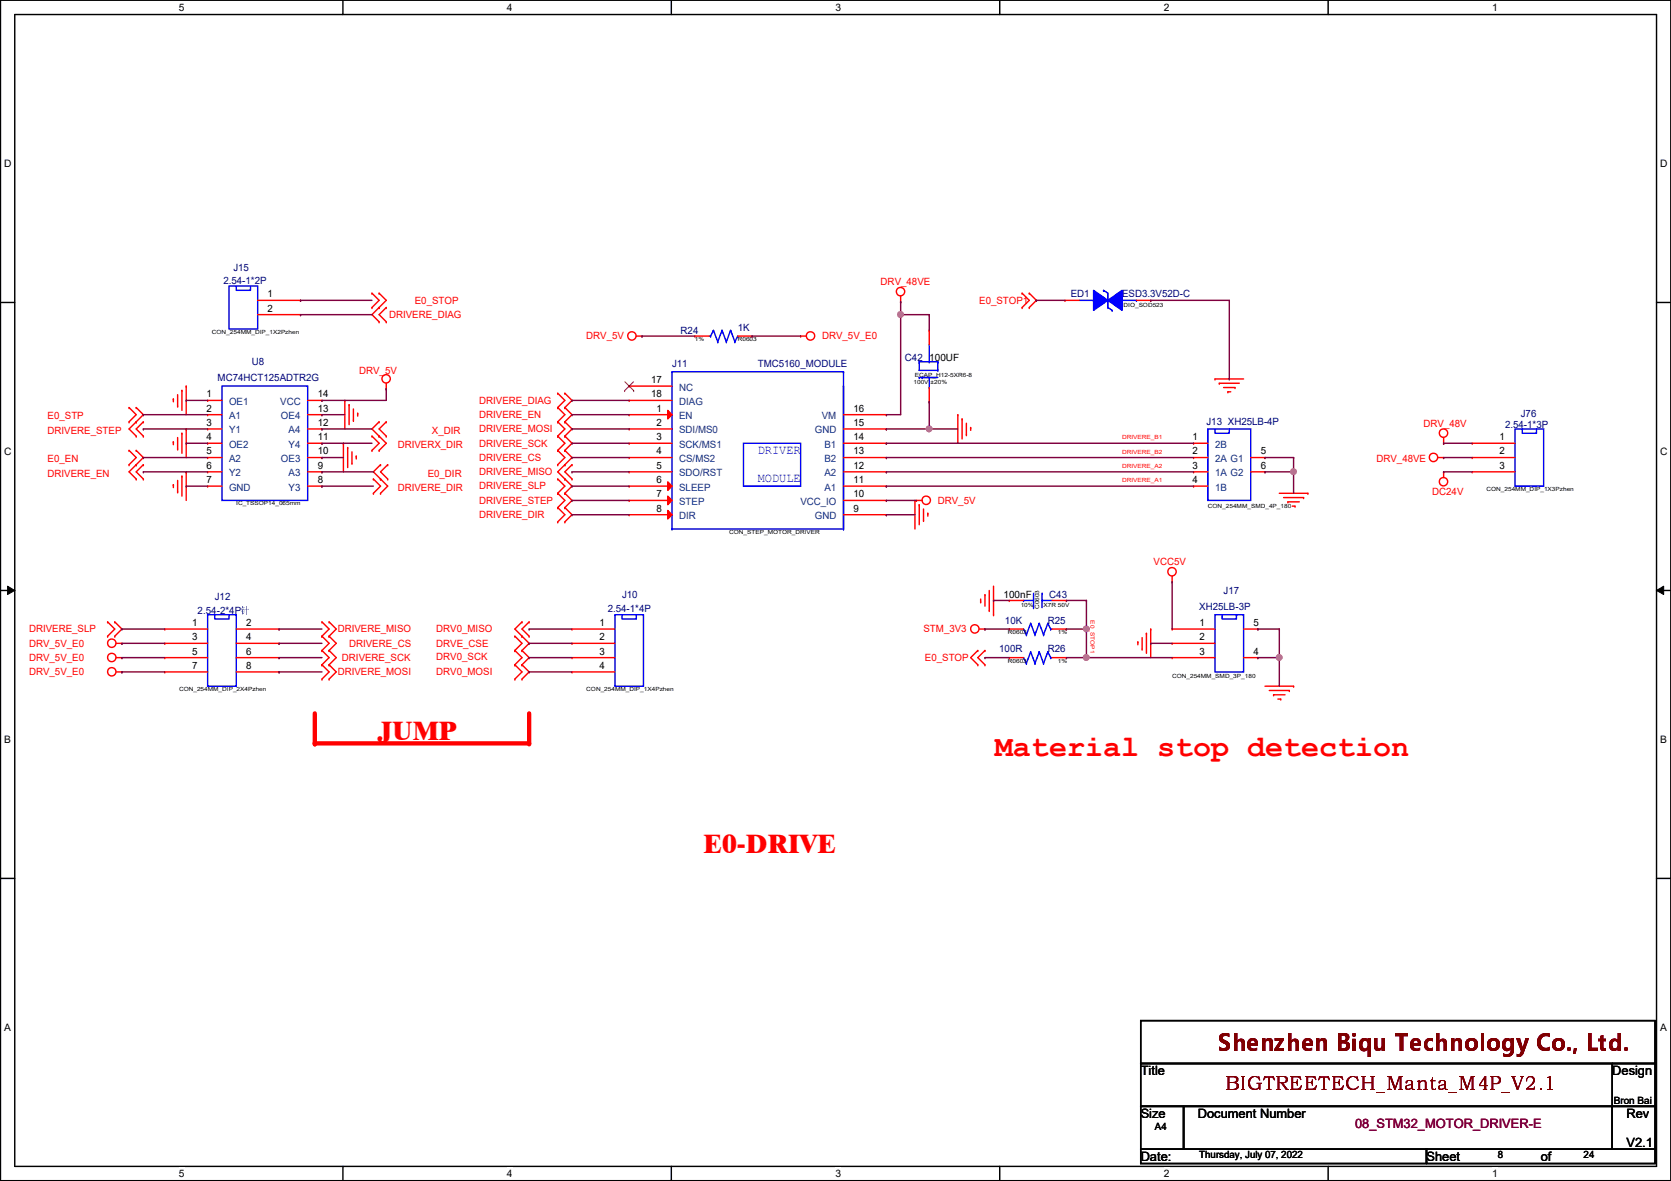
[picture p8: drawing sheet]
<svg xmlns="http://www.w3.org/2000/svg" width="297mm" height="210mm" viewBox="0 0 297 210" stroke-linecap="round" stroke-linejoin="round" font-family="sans-serif">
<path d="M.1 0h296.9v209.8h-296.9zM2.6 2.6h291.9v204.7h-291.9z" fill="none" stroke="#000" stroke-width=".25"/>
<g fill="#fff">
<path d="M31.8 .3h1v2h-1z"/>
<path d="M31.8 207.6h1v1.9h-1z"/>
</g>
<path d="M61 0v2.6M61 207.3v2.5" fill="none" stroke="#000" stroke-width=".25"/>
<g fill="#fff">
<path d="M90.1 .3h1v2h-1z"/>
<path d="M90.1 207.6h1v1.9h-1z"/>
</g>
<path d="M119.3 0v2.6M119.3 207.3v2.5" fill="none" stroke="#000" stroke-width=".25"/>
<g fill="#fff">
<path d="M148.5 .3h1v2h-1z"/>
<path d="M148.5 207.6h1v1.9h-1z"/>
</g>
<path d="M177.7 0v2.6M177.7 207.3v2.5" fill="none" stroke="#000" stroke-width=".25"/>
<g fill="#fff">
<path d="M206.9 .3h1v2h-1z"/>
<path d="M206.9 207.6h1v1.9h-1z"/>
</g>
<path d="M236.1 0v2.6M236.1 207.3v2.5" fill="none" stroke="#000" stroke-width=".25"/>
<g fill="#fff">
<path d="M265.3 .3h.9v2h-.9z"/>
<path d="M265.3 207.6h.9v1.9h-.9z"/>
<path d="M.7 28.2h1.3v1.9h-1.3z"/>
<path d="M295.1 28.2h1.3v1.9h-1.3z"/>
<path d="M.7 79.3h1.3v2h-1.3z"/>
<path d="M295.1 79.3h1.3v2h-1.3z"/>
</g>
<path d="M.1 53.8h2.5M294.5 53.8h2.5" fill="none" stroke="#000" stroke-width=".25"/>
<g fill="#fff">
<path d="M.7 130.5h1.2v2h-1.2z"/>
<path d="M295.1 130.5h1.2v2h-1.2z"/>
</g>
<path d="M.1 104.9h2.5M294.5 104.9h2.5" fill="none" stroke="#000" stroke-width=".25"/>
<path d="M1.4 104.2l1.2 .7-1.2 .8zM294.5 104.9l1.2-.7v1.5z" fill="#000"/>
<path d="M1.4 104.2l1.2 .7-1.2 .8zM294.5 104.9l1.2-.7v1.5z" fill="none" stroke="#000" stroke-width=".18"/>
<g fill="#fff">
<path d="M.7 181.7h1.2v2h-1.2z"/>
<path d="M295.1 181.7h1.2v2h-1.2z"/>
</g>
<path d="M.1 156.1h2.5M294.5 156.1h2.5" fill="none" stroke="#000" stroke-width=".25"/>
<path d="M56 126.8v5.3" fill="none" stroke="#f00" stroke-width=".76"/>
<circle cx="56" cy="132.1" r=".38" fill="#f00"/>
<path d="M56 132.1h38.1" fill="none" stroke="#f00" stroke-width=".76"/>
<circle cx="56" cy="132.1" r=".38" fill="#f00"/>
<path d="M94.1 126.8v5.3" fill="none" stroke="#f00" stroke-width=".76"/>
<circle cx="94.1" cy="132.1" r=".38" fill="#f00"/>
<g fill="none" stroke="#f00" stroke-width=".25">
<path d="M66.1 54.7h.1M66.1 52.1h.1M66.1 52.1l1.3 1.3-1.3 1.3M67.4 54.7h.1M67.4 52.1h.1M67.4 57.2h.1M67.4 52.1l1.3 1.3-2.6 2.5 1.3 1.3M68.7 57.2h.1M68.7 54.7h.1M68.7 54.7l-1.3 1.2 1.3 1.3M113.1 59.7h1M114.1 59.7h.1"/>
<path d="M142.3 59.7h.1M142.3 59.7h1M160.1 53.6h.1M160.1 52.6v1M181.7 54.7h.1M181.7 52.1h.1M181.7 52.1l1.3 1.3-1.3 1.3M183 52.1h.1M183 54.7h.1M183 52.1l1.2 1.3-1.2 1.3M22.9 75h.1M22.9 72.4h.1"/>
<path d="M22.9 72.4l1.3 1.3-1.3 1.3M24.2 72.4h.1M24.2 75h.1M24.2 77.5h.1M24.2 72.4l1.3 1.3-2.6 2.5 1.3 1.3M25.5 75h.1M25.5 77.5h.1M25.5 75l-1.3 1.2 1.3 1.3M30.8 70.9h.1M30.8 78.5h.1M30.8 70.9v.5M30.8 78.5v.5"/>
<path d="M31.6 72.2h.1M31.6 79.8h.1M31.6 70.1v2.1M31.6 77.8v2M32.3 69.4h.1M32.3 77h.1M32.3 69.4v3.5M32.3 77v3.6M33.1 68.6h.1M33.1 76.2h.1M33.1 68.6v5.1M33.1 76.2v5.1"/>
<path d="M61 78.8h.1M61 78.8v5.1M61.3 71.2h.1M61.3 71.2v5M61.8 79.5h.1M61.8 79.5v3.6M62.1 71.9h.1M62.1 71.9v3.6M62.8 74.7h.1M62.8 72.7v2M63.6 73.4h.1M63.6 73.4v.6"/>
<path d="M66.1 77.5h.1M66.1 77.5l1.3 1.3-1.3 1.3M67.4 75h.1M67.4 77.5h.1M67.4 75l-1.3 1.2 2.6 2.6-1.3 1.3M68.7 69.1h.1M68.7 77.5h.1M68.7 75h.1M68.7 68.1v1M68.7 75l-1.3 1.2 1.3 1.3M99.1 72.4h.1M99.1 69.9h.1"/>
<path d="M99.1 75h.1M99.1 77.5h.1M99.1 69.9l1.3 1.3-1.3 1.2M99.1 72.4l1.3 1.3-1.3 1.3M99.1 75l1.3 1.2-1.3 1.3M99.1 77.5l1.3 1.3-1.3 1.3M100.4 69.9h.1M100.4 72.4h.1M100.4 75h.1M100.4 77.5h.1M100.4 69.9l1.3 1.3-1.3 1.2M100.4 75l1.3 1.2-1.3 1.3"/>
<path d="M100.4 72.4l1.3 1.3-1.3 1.3M100.4 77.5l1.3 1.3-1.3 1.3M149.9 78.8h7.7M157.6 78.8h.1M170.3 73.7h.1M170.3 73.7v5.1M171 74.5h.1M171 74.5v3.5M171.8 77.3h.1M171.8 75.2v2.1M172.5 76h.1M172.5 76v.5"/>
<path d="M216 67.4h.1M216 67.4h5.1M216.7 68.1h.1M216.7 68.1h3.6M217.5 68.9h2M218.3 69.6h.1M218.3 69.6h.5M219.5 68.9h.1M256.6 78.8h.1M256.6 77.8v1M22.9 82.6h.1M22.9 80.1h.1"/>
<path d="M22.9 80.1l1.3 1.2-1.3 1.3M24.2 80.1h.1M24.2 82.6h.1M24.2 85.1h.1M24.2 80.1l1.3 1.2-2.6 2.6 1.3 1.2M25.5 82.6h.1M25.5 85.1h.1M25.5 82.6l-1.3 1.3 1.3 1.2M30.8 86.1h.1M30.8 86.1v.6M31.6 87.4h.1M31.6 85.4v2"/>
<path d="M32.3 84.6h.1M32.3 84.6v3.6M33.1 83.9h.1M33.1 83.9v5M62.6 82.3h.1M62.6 80.3v2M63.3 81.1h.1M63.3 81.1v.5M66.1 80.1h.1M66.4 85.1h.1M66.4 87.7h.1M66.4 85.1l1.2 1.3-1.2 1.3"/>
<path d="M67.4 80.1h.1M67.6 82.6h.1M67.6 85.1h.1M67.6 87.7h.1M67.6 82.6l-1.2 1.3 2.5 2.5-1.3 1.3M68.9 85.1h.1M68.9 82.6h.1M68.9 82.6l-1.3 1.3 1.3 1.2M99.1 90.2h.1M99.1 87.7h.1M99.1 92.8h.1M99.1 80.1h.1"/>
<path d="M99.1 82.6h.1M99.1 85.1h.1M99.1 87.7l1.3 1.2-1.3 1.3M99.1 90.2l1.3 1.3-1.3 1.3M99.1 80.1l1.3 1.2-1.3 1.3M99.1 85.1l1.3 1.3-1.3 1.3M100.4 87.7h.1M100.4 90.2h.1M100.4 92.8h.1M100.4 80.1h.1M100.4 82.6h.1M100.4 85.1h.1"/>
<path d="M100.4 87.7l1.3 1.2-1.3 1.3M100.4 90.2l1.3 1.3-1.3 1.3M100.4 80.1l1.3 1.2-2.6 2.6 2.6 2.5-1.3 1.3M101.7 82.6h.1M101.7 85.1h.1M101.7 82.6l-1.3 1.3 1.3 1.2M149.9 81.3h7.7M149.9 83.9h7.7M149.9 86.4h7.7M157.6 81.3h.1M157.6 83.9h.1M157.6 86.4h.1"/>
<path d="M162.6 88.9h.1M162.6 88.9v5.1M162.9 88.9h.1M162.9 88.9h1M163.4 89.7h.1M163.4 89.7v3.6M164.2 92.5h.1M164.2 90.5v2M164.9 91.2h.1M164.9 91.2v.5M227.4 87.7h5.1M228.2 88.4h3.5"/>
<path d="M228.9 89.2h.1M228.9 89.2h2.1M229.7 90h.5M230.2 90h.1M231.7 88.4h.1M232.5 87.7h.1M255.6 81.3h1M256.6 83.9h.1M256.6 81.3h.1M256.6 83.9v1M19.1 113.1h.1M19.1 110.5h.1"/>
<path d="M19.1 110.5l1.3 1.3-1.3 1.3M20.4 110.5h.1M20.4 113.1h.1M20.4 110.5l1.3 1.3-1.3 1.3M20.7 114.3h1M20.7 116.9h1M20.7 119.4h1M21.7 114.3h.1M21.7 116.9h.1M21.7 119.4h.1M29.3 111.8h.1M29.3 114.3h.1"/>
<path d="M29.3 116.9h.1M29.3 119.4h.1M29.3 114.3h7.6M29.3 116.9h7.6M29.3 119.4h7.6M29.3 111.8h7.6M42 114.3h7.6M42 116.9h7.6M42 119.4h7.6M42 111.8h7.6M49.6 111.8h.1M49.6 114.3h.1"/>
<path d="M49.6 116.9h.1M49.6 119.4h.1M57.2 110.5h.1M57.2 113.1h.1M57.2 115.6h.1M57.2 118.2h.1M57.2 110.5l1.3 1.3-1.3 1.3M57.2 113.1l1.3 1.2-1.3 1.3M57.2 115.6l1.3 1.3-1.3 1.3M57.2 118.2l1.3 1.2-1.3 1.3M58.5 110.5h.1M58.5 113.1h.1"/>
<path d="M58.5 115.6h.1M58.5 118.2h.1M58.5 110.5l1.3 1.3-1.3 1.3M58.5 113.1l1.3 1.2-1.3 1.3M58.5 115.6l1.3 1.3-1.3 1.3M58.5 118.2l1.3 1.2-1.3 1.3M91.5 118.2h.1M91.5 115.6h.1M91.5 113.1h.1M91.5 115.6l1.3 1.3-1.3 1.3M91.5 113.1l1.3 1.2-1.3 1.3M91.5 118.2l1.3 1.2-1.3 1.3"/>
<path d="M92.8 115.6h.1M92.8 118.2h.1M92.8 113.1h.1M92.8 110.5h.1M92.8 115.6l1.3 1.3-1.3 1.3M92.8 110.5l-1.3 1.3 2.6 2.5-1.3 1.3M92.8 118.2l1.3 1.2-1.3 1.3M94.1 110.5h.1M94.1 113.1h.1M94.1 110.5l-1.3 1.3 1.3 1.3M173.8 115.6h.1M173.8 118.2h.1"/>
<path d="M173.8 115.6l-1.3 1.3 1.3 1.3M174.1 111.8h1M174.3 107h.1M174.3 106.5v.5M175.1 111.8h.1M175.1 105.7h.1M175.1 115.6h.1M175.1 118.2h.1M175.1 105.7v2M175.1 115.6l-1.3 1.3 1.3 1.3M175.8 108.5h.1M175.8 104.9v3.6"/>
<path d="M176.6 109.3h.1M176.6 104.2v5.1M179.4 116.9h.1M179.4 116.9h2.5M187 116.9h2.6M189.6 116.9h.1M202.3 114.1h.1M202.3 114.1v.5M203 115.4h.1M203 113.3v2.1M203.8 112.6h.1M203.8 112.6v3.5"/>
<path d="M204.6 111.8h.1M204.6 111.8v5.1M208.4 103.4h.1M208.4 102.4v1M57.2 120.7h.1M58.5 120.7h.1M91.5 120.7h.1M92.8 120.7h.1M224.9 122h5.1M225.6 122.7h3.6M226.4 123.5h.1M226.4 123.5h2"/>
<path d="M227.2 124.2h.5M227.7 124.2h.1M229.2 122.7h.1M230 122h.1"/>
<circle cx="112.3" cy="59.7" r=".75"/>
<circle cx="144.1" cy="59.7" r=".75"/>
<circle cx="160.1" cy="51.8" r=".75"/>
<circle cx="68.6" cy="67.3" r=".75"/>
<circle cx="256.6" cy="77" r=".75"/>
<circle cx="164.6" cy="88.9" r=".75"/>
<circle cx="254.8" cy="81.3" r=".75"/>
<circle cx="256.6" cy="85.6" r=".75"/>
<circle cx="19.9" cy="114.3" r=".75"/>
<circle cx="19.9" cy="116.9" r=".75"/>
<circle cx="19.9" cy="119.4" r=".75"/>
<circle cx="173.3" cy="111.8" r=".75"/>
<circle cx="208.3" cy="101.6" r=".75"/>
</g>
<path d="M202.8 181.4h91.4v7.6h-91.4zM202.8 189h91.4v7.6h-91.4zM202.8 196.6h7.6v7.7h-7.6zM210.4 196.6h76.2v7.7h-76.2zM286.6 196.6h7.6v7.7h-7.6zM286.6 189h.1M286.6 189v7.6M202.8 204.3h50.8v2.5h-50.8zM253.6 204.3h40.6v2.5h-40.6z" fill="none" stroke="#000" stroke-width=".25"/>
<g fill="none" stroke="#00f" stroke-width=".25">
<path d="M119.5 66.1h.1M119.5 66.1h30.4M119.5 66.1v27.9M132.2 78.8h10.1v7.6h-10.1zM149.9 66.1h.1M149.9 68.6h.1M149.9 66.1v27.9M119.5 94h.1M119.5 94h30.4M149.9 94h.1M36.9 109.3h5.1v12.7h-5.1zM38.2 109.3v.7h2.5v-.7"/>
<path d="M181.9 116.9h.1M181.9 116.9l.6 1M182.5 117.9h.1M183.2 115.9h.1M183.2 115.9l.8 2M183.2 115.9l-.7 2M184 117.9h.1M184.7 115.9h.1M184.7 115.9l.8 2M184.7 115.9l-.7 2M185.5 117.9h.1M186.3 115.9h.1"/>
<path d="M186.3 115.9l.5 1M186.3 115.9l-.8 2M186.8 116.9h.1M186.8 116.9h.2"/>
</g>
<path d="M118.7 85.6l.8 .8-.8 .8z" fill="#f00"/>
<path d="M111.8 86.4h.1M111.8 81.3h.1M111.8 86.4h7.7M111.8 81.3h7.7M118.7 85.6l.8 .8-.8 .8z" fill="none" stroke="#f00" stroke-width=".25"/>
<path d="M118.7 90.7l.8 .8-.8 .7z" fill="#f00"/>
<path d="M111.8 91.5h.1M111.8 91.5h7.7M118.7 90.7l.8 .8-.8 .7z" fill="none" stroke="#f00" stroke-width=".25"/>
<path d="M118.7 72.9l.8 .8-.8 .8z" fill="#f00"/>
<g fill="none" stroke="#f00" stroke-width=".25">
<path d="M111.8 73.7h.1M111.8 71.2h.1M111.8 68.6h.1M111.8 78.8h.1M111.8 76.2h.1M111.8 73.7h7.7M111.8 71.2h7.7M111.8 68.6h7.7M111.8 76.2h7.7M111.8 78.8h7.7M118.7 72.9l.8 .8-.8 .8zM149.9 76.2h7.7"/>
<path d="M157.6 76.2h.1M111.8 83.9h.1M111.8 83.9h7.7M149.9 91.5h7.7M157.6 91.5h.1"/>
</g>
<path d="M111 69.4h.1M111.1 67.9l1.5 1.5M112.6 67.9l-1.6 1.5M112.6 69.4h.1" fill="none" stroke="#7f3f00" stroke-width=".18"/>
<path d="M118.7 88.2l.8 .7-.8 .8z" fill="#f00"/>
<g fill="none" stroke="#f00" stroke-width=".25">
<path d="M149.9 73.7h7.7M157.6 73.7h.1M212.2 78.8h.1M212.2 78.8h2.5M261.7 78.8h.1M261.7 78.8h7.6M111.8 88.9h.1M111.8 88.9h7.7M118.7 88.2l.8 .7-.8 .8zM149.9 88.9h7.7M157.6 88.9h.1M212.2 81.3h.1"/>
<path d="M212.2 83.9h.1M212.2 86.4h.1M212.2 81.3h2.5M212.2 83.9h2.5M212.2 86.4h2.5M222.3 81.3h2.6M222.3 83.9h2.6M224.9 81.3h.1M224.9 83.9h.1M261.7 81.3h.1M261.7 83.9h.1M261.7 81.3h7.6"/>
<path d="M261.7 83.9h7.6M179.4 106.7h.1M179.4 111.8h.1M179.4 106.7h2.5M179.4 111.8h2.5M187 106.7h2.6M187 111.8h2.6M189.6 106.7h.1M189.6 111.8h.1M208.4 111.8h.1M208.4 114.3h.1M208.4 116.9h.1"/>
<path d="M208.4 111.8h7.6M208.4 114.3h7.6M208.4 116.9h7.6M221.1 111.8h2.5M221.1 116.9h2.5M223.6 116.9h.1M223.6 111.8h.1"/>
</g>
<g fill="none" stroke="#00f" stroke-width=".25">
<path d="M191.9 53.4h2.5M194.4 53.4h.1M196.9 54.7h.1M196.9 52.1v2.6M199.5 53.4h2.5M202 53.4h.1M214.7 76.2h7.6v12.7h-7.6zM216 76.2v.8h2.5v-.8M269.3 76.2h5.1v10.2h-5.1zM270.6 76.2v.8h2.5v-.8M181.9 106.7h.1M181.9 111.8h.1"/>
<path d="M181.9 106.7h1.8M181.9 111.8l.6 1M182.5 112.8h.1M183.2 110.8h.1M183.2 110.8l.8 2M183.2 110.8l-.7 2M183.7 108h.1M183.7 105.5v2.5M184 112.8h.1M184.7 110.8h.1M184.7 110.8l.8 2M184.7 110.8l-.7 2"/>
<path d="M185.2 106.7h.1M185.2 105.5h.1M185.2 106.7h1.8M185.2 105.5v2.5M185.5 112.8h.1M186.3 110.8h.1M186.3 110.8l.5 1M186.3 110.8l-.8 2M186.8 111.8h.1M186.8 111.8h.2M216 109.3h5.1v10.1h-5.1zM217.3 109.3v.7h2.5v-.7"/>
</g>
<path d="M194.4 51.6l2.5 1.8-2.5 1.8z" fill-rule="evenodd" fill="#00f"/>
<path d="M194.4 51.6l2.5 1.8-2.5 1.8zM196.2 51.6h.1M196.2 51.6l.7 .5M196.9 54.7l.8 .5M197.7 55.2h.1" fill="none" stroke="#00f" stroke-width=".25"/>
<path d="M196.9 53.4l2.6-1.8v3.6z" fill-rule="evenodd" fill="#00f"/>
<g fill="none" stroke="#00f" stroke-width=".25">
<path d="M40.7 50.8h5.1v7.7h-5.1zM42 50.8v.8h2.5v-.8M126.1 59.7h.2M126.3 59.7h.1M126.8 58.7h.1M126.8 58.7l-.5 1M126.8 58.7l.8 2M128.4 58.7h.1M128.4 58.7l-.8 2M128.4 58.7l.7 2M129.9 58.7h.1M129.9 58.7l-.8 2"/>
<path d="M129.9 58.7l.7 2M131.1 59.7h.1M131.1 59.7l-.5 1M196.9 53.4l2.6-1.8v3.6zM39.5 68.6h15.2v20.3h-15.2zM127.6 60.7h.1M129.1 60.7h.1M130.6 60.7h.1M163.4 67.1h.1M163.4 64.3h.1M163.4 67.1h3.3M163.4 64.3v1.5h3.3"/>
<path d="M163.4 64.3h3.3M163.9 67.1h.1M165.2 68.9h.1M165.2 64.3h.1M165.2 61.3v3M165.2 67.1v1.8M166.7 65.8h.1M166.7 64.3h.1M166.7 64.3v1.5M109.3 109.3h5.1v12.7h-5.1zM110.6 109.3v.7h2.5v-.7"/>
</g>
<g fill="none" stroke="#f00" stroke-width=".25">
<path d="M45.8 53.4h7.6M45.8 55.9h7.6M53.4 53.4h.1M53.4 55.9h.1M123.5 59.7h.1M123.5 59.7h2.6M131.1 59.7h2.6M133.7 59.7h.1M165.2 58.7h.1M165.2 58.7v2.6M189.3 53.4h.1M189.3 53.4h2.6"/>
<path d="M202 53.4h2.6M204.6 53.4h.1M36.9 73.7h.1M36.9 76.2h.1M36.9 71.2h.1M36.9 78.8h.1M36.9 73.7h2.6M36.9 76.2h2.6M36.9 71.2h2.6M36.9 78.8h2.6M54.7 73.7h2.5M54.7 76.2h2.5"/>
<path d="M54.7 71.2h2.5M54.7 78.8h2.5M57.2 78.8h.1M57.2 76.2h.1M57.2 73.7h.1M57.2 71.2h.1M165.2 71.4h.1M165.2 68.9v2.5M36.9 81.3h.1M36.9 83.9h.1M36.9 86.4h.1M36.9 81.3h2.6"/>
<path d="M36.9 83.9h2.6M36.9 86.4h2.6M54.7 81.3h2.5M54.7 83.9h2.5M54.7 86.4h2.5M57.2 86.4h.1M57.2 81.3h.1M57.2 83.9h.1M101.7 111.8h.1M101.7 114.3h.1M101.7 116.9h.1M101.7 119.4h.1"/>
<path d="M101.7 111.8h7.6M101.7 114.3h7.6M101.7 116.9h7.6M101.7 119.4h7.6"/>
</g>
<g fill="none" stroke="#7f003f" stroke-width=".25">
<path d="M184.2 53.4h.1M184.2 53.4h5.1M204.6 53.4h.1M204.6 53.4h13.9v14M218.5 67.4h.1M256.6 78.8h.1M256.6 78.8h5.1M224.9 81.3h.1M224.9 83.9h.1M224.9 81.3h5.1M230 81.3h.1M230 81.3v2.6h-5.1"/>
<path d="M256.6 83.9h.1M256.6 81.3h.1M256.6 83.9h5.1M256.6 81.3h5.1"/>
</g>
<circle cx="229.9" cy="83.8" r=".49" fill="#f0f"/>
<circle cx="229.9" cy="83.8" r=".49" fill="none" stroke="#f0f" stroke-width=".25"/>
<g fill="none" stroke="#7f003f" stroke-width=".25">
<path d="M157.6 78.8h.1M157.6 78.8h54.6M157.6 81.3h.1M157.6 83.9h.1M157.6 86.4h.1M157.6 81.3h54.6M157.6 83.9h54.6M157.6 86.4h54.6M230 83.9h.1M230 83.9v3.8M21.7 111.8h.1M21.7 114.3h.1"/>
<path d="M21.7 116.9h.1M21.7 119.4h.1M21.7 111.8h7.6M21.7 114.3h7.6M21.7 116.9h7.6M21.7 119.4h7.6M49.6 111.8h.1M49.6 114.3h.1M49.6 116.9h.1M49.6 119.4h.1M49.6 111.8h7.6M49.6 114.3h7.6"/>
<path d="M49.6 116.9h7.6M49.6 119.4h7.6M94.1 116.9h.1M94.1 114.3h.1M94.1 111.8h.1M94.1 119.4h.1M94.1 111.8h7.6M94.1 114.3h7.6M94.1 116.9h7.6M94.1 119.4h7.6M189.6 111.8h.1M189.6 111.8h3.5"/>
<path d="M193.1 116.9h.1M193.1 111.8h.1M193.1 116.9h15.3M193.1 111.8v5.1"/>
</g>
<circle cx="193.1" cy="116.9" r=".49" fill="#f0f"/>
<circle cx="193.1" cy="116.9" r=".49" fill="none" stroke="#f0f" stroke-width=".25"/>
<path d="M189.6 116.9h.1M189.6 106.7h.1M189.6 116.9h3.5M189.6 106.7h3.5M193.1 106.7h.1M193.1 106.7v5.1" fill="none" stroke="#7f003f" stroke-width=".25"/>
<circle cx="193.1" cy="111.8" r=".49" fill="#f0f"/>
<circle cx="193.1" cy="111.8" r=".49" fill="none" stroke="#f0f" stroke-width=".25"/>
<path d="M160.1 53.6h.1M160.1 53.6v2.3M101.7 71.2h.1M101.7 71.2h10.1M175.1 111.8h.1M175.1 116.9h.1M175.1 111.8h4.3M175.1 116.9h4.3M176.6 106.7h.1M176.6 106.7h2.8" fill="none" stroke="#7f003f" stroke-width=".25"/>
<circle cx="160.1" cy="55.9" r=".49" fill="#f0f"/>
<circle cx="160.1" cy="55.9" r=".49" fill="none" stroke="#f0f" stroke-width=".25"/>
<g fill="none" stroke="#7f003f" stroke-width=".25">
<path d="M160.1 55.9h.1M160.1 55.9h5.1M160.1 55.9v17.8h-2.5M101.7 73.7h.1M101.7 76.2h.1M101.7 73.7h10.1M101.7 76.2h10.1M157.6 73.7h.1M157.6 76.2h.1M157.6 76.2h12.7M165.2 71.4h.1M165.2 76.2h.1"/>
<path d="M165.2 71.4v4.8"/>
</g>
<circle cx="165.2" cy="76.2" r=".49" fill="#f0f"/>
<circle cx="165.2" cy="76.2" r=".49" fill="none" stroke="#f0f" stroke-width=".25"/>
<g fill="none" stroke="#7f003f" stroke-width=".25">
<path d="M53.4 53.4h.1M53.4 55.9h.1M53.4 53.4h12.7M53.4 55.9h12.7M114.1 59.7h.1M114.1 59.7h9.4M133.7 59.7h.1M133.7 59.7h8.6M165.2 55.9h.1M165.2 55.9v2.8M101.7 78.8h.1M101.7 78.8h10.1"/>
<path d="M101.7 81.3h.1M101.7 83.9h.1M101.7 86.4h.1M101.7 88.9h.1M101.7 91.5h.1M101.7 81.3h10.1M101.7 83.9h10.1M101.7 86.4h10.1M101.7 88.9h10.1M101.7 91.5h10.1M157.6 88.9h.1M157.6 91.5h.1"/>
<path d="M157.6 88.9h5.3M157.6 91.5h5M204.6 114.3h.1M204.6 114.3h3.8M208.4 103.4h.1M208.4 103.4v8.4M223.6 111.8h.1M223.6 116.9h.1M223.6 111.8h3.8M227.4 111.8h.1M227.4 111.8v5.1h-3.8"/>
</g>
<circle cx="227.4" cy="116.9" r=".49" fill="#f0f"/>
<circle cx="227.4" cy="116.9" r=".49" fill="none" stroke="#f0f" stroke-width=".25"/>
<g fill="none" stroke="#7f003f" stroke-width=".25">
<path d="M25.5 73.7h.1M25.5 76.2h.1M25.5 73.7h11.4M25.5 76.2h11.4M33.1 71.2h.1M33.1 78.8h.1M33.1 71.2h3.8M33.1 78.8h3.8M57.2 71.2h.1M57.2 78.8h.1M57.2 73.7h.1M57.2 76.2h.1"/>
<path d="M57.2 78.8h8.9M57.2 73.7h4.1M57.2 76.2h8.9M68.7 69.1h.1M68.7 69.1v2.1h-11.5M25.5 81.3h.1M25.5 83.9h.1M25.5 81.3h11.4M25.5 83.9h11.4M33.1 86.4h.1M33.1 86.4h3.8M57.2 81.3h.1"/>
<path d="M57.2 83.9h.1M57.2 86.4h.1M57.2 81.3h3.8M57.2 83.9h9.2M57.2 86.4h9.2M227.4 116.9h.1M227.4 116.9v5.1"/>
</g>
<circle cx="229.9" cy="83.8" r=".49" fill="#f0f"/>
<circle cx="229.9" cy="83.8" r=".49" fill="none" stroke="#f0f" stroke-width=".25"/>
<circle cx="193.1" cy="116.9" r=".49" fill="#f0f"/>
<circle cx="193.1" cy="116.9" r=".49" fill="none" stroke="#f0f" stroke-width=".25"/>
<circle cx="193.1" cy="111.8" r=".49" fill="#f0f"/>
<circle cx="193.1" cy="111.8" r=".49" fill="none" stroke="#f0f" stroke-width=".25"/>
<circle cx="160.1" cy="55.9" r=".49" fill="#f0f"/>
<circle cx="160.1" cy="55.9" r=".49" fill="none" stroke="#f0f" stroke-width=".25"/>
<circle cx="165.2" cy="76.2" r=".49" fill="#f0f"/>
<circle cx="165.2" cy="76.2" r=".49" fill="none" stroke="#f0f" stroke-width=".25"/>
<circle cx="227.4" cy="116.9" r=".49" fill="#f0f"/>
<circle cx="227.4" cy="116.9" r=".49" fill="none" stroke="#f0f" stroke-width=".25"/>
<text font-size="5.3" fill="#f00" x="176.9" y="134.3">Material stop detection</text>
<g font-size="4.8" fill="#f00">
<text x="67.1" y="131.5">JUMP</text>
<text x="125" y="151.6">E0-DRIVE</text>
</g>
<text font-size="4.1" fill="#7f0000" x="216.5" y="186.7">Shenzhen Biqu Technology Co., Ltd.</text>
<text font-size="3.5" fill="#7f0000" x="217.8" y="193.8">BIGTREETECH_Manta_M4P_V2.1</text>
<g font-size="2.3" fill="#00f">
<text x="134.7" y="80.6">DRIVER</text>
<text x="134.7" y="85.7">MODULE</text>
</g>
<g font-size="2.3">
<text x="202.8" y="191.1">Title</text>
<text x="286.6" y="191.1">Design</text>
<text x="202.8" y="198.7">Size</text>
<text x="212.9" y="198.7">Document Number</text>
<text x="289.1" y="203.8">V2.1</text>
<text x="289.1" y="198.7">Rev</text>
<text x="202.8" y="206.3">Date:</text>
<text x="253.6" y="206.3">Sheet</text>
<text x="273.9" y="206.3">of</text>
</g>
<text font-size="2.3" fill="#7f003f" x="240.9" y="200.5">08_STM32_MOTOR_DRIVER-E</text>
<g font-size="1.8">
<text x="31.8" y="1.9">5</text>
<text x="90.1" y="1.9">4</text>
<text x="148.5" y="1.9">3</text>
<text x="206.9" y="1.9">2</text>
<text x="265.3" y="1.9">1</text>
<text x=".7" y="29.8">D</text>
<text x="295.1" y="29.8">D</text>
<text x="47.6" y="52.8">1</text>
<text x="47.6" y="55.4">2</text>
<text x="165.2" y="64.1">100UF</text>
<text x="36.7" y="70.6">1</text>
<text x="56.5" y="70.6">14</text>
<text x="115.7" y="70.6">18</text>
<text x="115.7" y="68.1">17</text>
<text x="36.7" y="73.2">2</text>
<text x="36.7" y="75.7">3</text>
<text x="56.5" y="75.7">12</text>
<text x="56.5" y="73.2">13</text>
<text x="116.7" y="73.2">1</text>
<text x="116.7" y="75.7">2</text>
<text x="151.7" y="75.7">15</text>
<text x="151.7" y="73.2">16</text>
<text x=".7" y="80.9">C</text>
<text x="36.7" y="80.8">5</text>
<text x="36.7" y="78.2">4</text>
<text x="36.7" y="83.3">6</text>
<text x="56.5" y="80.8">10</text>
<text x="56.5" y="83.3">9</text>
<text x="56.5" y="78.2">11</text>
<text x="116.7" y="80.8">4</text>
<text x="116.7" y="78.2">3</text>
<text x="116.7" y="83.3">5</text>
<text x="151.7" y="80.8">13</text>
<text x="151.7" y="78.2">14</text>
<text x="151.7" y="83.3">12</text>
<text x="212" y="78.2">1</text>
<text x="212" y="80.8">2</text>
<text x="212" y="83.3">3</text>
<text x="224.1" y="80.8">5</text>
<text x="224.1" y="83.3">6</text>
<text x="266.6" y="78.2">1</text>
<text x="266.6" y="80.8">2</text>
<text x="266.6" y="83.3">3</text>
<text x="295.1" y="80.9">C</text>
<text x="36.7" y="85.9">7</text>
<text x="56.5" y="85.9">8</text>
<text x="116.7" y="85.9">6</text>
<text x="116.7" y="88.4">7</text>
<text x="151.7" y="85.9">11</text>
<text x="151.7" y="88.4">10</text>
<text x="212" y="85.9">4</text>
<text x="116.7" y="90.9">8</text>
<text x="151.7" y="90.9">9</text>
<text x="178.4" y="106.3">100nF</text>
<text x="34.2" y="111.3">1</text>
<text x="34.2" y="113.8">3</text>
<text x="43.8" y="111.3">2</text>
<text x="43.8" y="113.8">4</text>
<text x="106.5" y="111.3">1</text>
<text x="106.5" y="113.8">2</text>
<text x="213.2" y="111.3">1</text>
<text x="213.2" y="113.8">2</text>
<text x="222.8" y="111.3">5</text>
<text x="34.2" y="116.3">5</text>
<text x="34.2" y="118.9">7</text>
<text x="43.8" y="116.3">6</text>
<text x="43.8" y="118.9">8</text>
<text x="106.5" y="116.3">3</text>
<text x="106.5" y="118.9">4</text>
<text x="213.2" y="116.3">3</text>
<text x="222.8" y="116.3">4</text>
<text x=".7" y="132.1">B</text>
<text x="295.1" y="132.1">B</text>
<text x=".7" y="183.3">A</text>
<text x="295.1" y="183.3">A</text>
<text x="286.8" y="196.2">Bron Bai</text>
<text x="205.3" y="200.8">A4</text>
<text x="31.8" y="209.2">5</text>
<text x="90.1" y="209.2">4</text>
<text x="148.5" y="209.2">3</text>
<text x="206.9" y="209.2">2</text>
<text x="213.2" y="205.9">Thursday, July 07, 2022</text>
<text x="265.3" y="209.2">1</text>
<text x="266.3" y="205.9">8</text>
<text x="281.5" y="205.9">24</text>
</g>
<g font-size="1.8" fill="#00007f">
<text x="39.7" y="50.4">2.54-1*2P</text>
<text x="41.5" y="48.1">J15</text>
<text x="190.3" y="52.7">ED1</text>
<text x="199.5" y="52.7">ESD3.3V52D-C</text>
<text x="121" y="59.3">R24</text>
<text x="131.1" y="58.8">1K</text>
<text x="44.8" y="64.9">U8</text>
<text x="119.5" y="65.2">J11</text>
<text x="134.7" y="65.2">TMC5160_MODULE</text>
<text x="160.9" y="64.1">C42</text>
<text x="38.7" y="67.7">MC74HCT125ADTR2G</text>
<text x="214.5" y="75.6">J13 XH25LB-4P</text>
<text x="267.5" y="76.1">2.54-1*3P</text>
<text x="270.3" y="74">J76</text>
<text x="38.2" y="106.6">J12</text>
<text x="110.6" y="106.3">J10</text>
<text x="186.5" y="106.3">C43</text>
<text x="217.5" y="105.5">J17</text>
<text x="35.1" y="109.1">2.54-2*4P针</text>
<text x="108" y="108.8">2.54-1*4P</text>
<text x="178.6" y="110.9">10K</text>
<text x="186.3" y="110.9">R25</text>
<text x="213.2" y="108.3">XH25LB-3P</text>
<text x="177.6" y="116">100R</text>
<text x="186.3" y="116">R26</text>
</g>
<g font-size="1.8" fill="#f00">
<text x="73.7" y="54">E0_STOP</text>
<text x="156.5" y="50.7">DRV_48VE</text>
<text x="174.1" y="54">E0_STOP1</text>
<text x="69.2" y="56.5">DRIVERE_DIAG</text>
<text x="104.2" y="60.3">DRV_5V</text>
<text x="146.1" y="60.3">DRV_5V_E0</text>
<text x="63.8" y="66.4">DRV_5V</text>
<text x="85.2" y="71.8">DRIVERE_DIAG</text>
<text x="8.5" y="74.5">E0_STP</text>
<text x="8.5" y="77.1">DRIVERE_STEP</text>
<text x="76.8" y="77.1">X_DIR</text>
<text x="85.2" y="74.3">DRIVERE_EN</text>
<text x="85.2" y="76.8">DRIVERE_MOSI</text>
<text x="253.1" y="75.8">DRV_48V</text>
<text x="8.5" y="82.2">E0_EN</text>
<text x="70.7" y="79.6">DRIVERX_DIR</text>
<text x="85.2" y="79.4">DRIVERE_SCK</text>
<text x="85.2" y="81.9">DRIVERE_CS</text>
<text x="244.7" y="82.2">DRV_48VE</text>
<text x="8.5" y="84.7">DRIVERE_EN</text>
<text x="70.7" y="87.2">DRIVERE_DIR</text>
<text x="76" y="84.7">E0_DIR</text>
<text x="85.2" y="89.5">DRIVERE_STEP</text>
<text x="85.2" y="87">DRIVERE_SLP</text>
<text x="85.2" y="84.5">DRIVERE_MISO</text>
<text x="166.7" y="89.5">DRV_5V</text>
<text x="254.6" y="88">DC24V</text>
<text x="85.2" y="92.1">DRIVERE_DIR</text>
<text x="205.1" y="100.5">VCC5V</text>
<text x="5.2" y="112.4">DRIVERE_SLP</text>
<text x="60" y="112.4">DRIVERE_MISO</text>
<text x="77.6" y="112.4">DRV0_MISO</text>
<text x="164.2" y="112.4">STM_3V3</text>
<text x="5.2" y="114.9">DRV_5V_E0</text>
<text x="5.2" y="117.5">DRV_5V_E0</text>
<text x="60.8" y="117.5">DRIVERE_SCK</text>
<text x="62.1" y="114.9">DRIVERE_CS</text>
<text x="77.6" y="117.2">DRV0_SCK</text>
<text x="77.6" y="114.9">DRVE_CSE</text>
<text x="164.4" y="117.5">E0_STOP</text>
<text x="5.2" y="120">DRV_5V_E0</text>
<text x="60" y="120">DRIVERE_MOSI</text>
<text x="77.6" y="120">DRV0_MOSI</text>
</g>
<g font-size="1.8" fill="#003f7f">
<text x="40.7" y="72">OE1</text>
<text x="49.8" y="72">VCC</text>
<text x="120.7" y="72">DIAG</text>
<text x="120.7" y="69.4">NC</text>
<text x="40.7" y="74.5">A1</text>
<text x="40.7" y="77">Y1</text>
<text x="50" y="74.5">OE4</text>
<text x="51.3" y="77">A4</text>
<text x="120.7" y="74.5">EN</text>
<text x="120.7" y="77">SDI/MS0</text>
<text x="144.9" y="77">GND</text>
<text x="146.1" y="74.5">VM</text>
<text x="40.7" y="82.1">A2</text>
<text x="40.7" y="79.6">OE2</text>
<text x="50" y="82.1">OE3</text>
<text x="51.3" y="79.6">Y4</text>
<text x="120.7" y="82.1">CS/MS2</text>
<text x="120.7" y="79.6">SCK/MS1</text>
<text x="146.6" y="82.1">B2</text>
<text x="146.6" y="79.6">B1</text>
<text x="216" y="79.6">2B</text>
<text x="216" y="82.1">2A G1</text>
<text x="40.7" y="84.7">Y2</text>
<text x="40.7" y="87.2">GND</text>
<text x="51.3" y="87.2">Y3</text>
<text x="51.3" y="84.7">A3</text>
<text x="120.7" y="87.2">SLEEP</text>
<text x="120.7" y="84.7">SDO/RST</text>
<text x="120.7" y="89.7">STEP</text>
<text x="142.3" y="89.7">VCC_IO</text>
<text x="146.6" y="84.7">A2</text>
<text x="146.6" y="87.2">A1</text>
<text x="216" y="84.7">1A G2</text>
<text x="216" y="87.2">1B</text>
<text x="120.7" y="92.3">DIR</text>
<text x="144.9" y="92.3">GND</text>
</g>
<g font-size="1">
<text x="37.7" y="59.4">CON_254MM_DIP_1X2Pzhen</text>
<text x="199.7" y="54.5">DIO_SOD523</text>
<text x="123.5" y="60.6">1%</text>
<text x="131.1" y="60.6">R0603</text>
<text x="162.4" y="68.2">100V ±20%</text>
<text x="162.6" y="67">ECAP_H12-5XR6-8</text>
<text x="42" y="89.8">IC_TSSOP14_065mm</text>
<text x="264.2" y="87.3">CON_254MM_DIP_1X3Pzhen</text>
<text x="129.6" y="94.9">CON_STEP_MOTOR_DRIVER</text>
<text x="214.7" y="90.3">CON_254MM_SMD_4P_180</text>
<text x="181.4" y="107.9">10%</text>
<text x="185.5" y="107.9">X7R 50V</text>
<text x="179.2" y="112.7">R0603</text>
<text x="184.7" y="108.2" transform="rotate(-90 184.7 108.2)">C0603</text>
<text x="188" y="112.7">1%</text>
<text x="179.2" y="117.8">R0603</text>
<text x="188" y="117.8">1%</text>
<text x="31.8" y="122.9">CON_254MM_DIP_2X4Pzhen</text>
<text x="104.2" y="122.9">CON_254MM_DIP_1X4Pzhen</text>
<text x="208.4" y="120.6">CON_254MM_SMD_3P_180</text>
</g>
<g font-size="1" fill="#f00">
<text x="199.5" y="78.1">DRIVERE_B1</text>
<text x="199.5" y="80.6">DRIVERE_B2</text>
<text x="199.5" y="83.1">DRIVERE_A2</text>
<text x="199.5" y="85.7">DRIVERE_A1</text>
<text x="193.8" y="110.3" transform="rotate(90 193.8 110.3)">E0_STOP1</text>
</g>
</svg>
